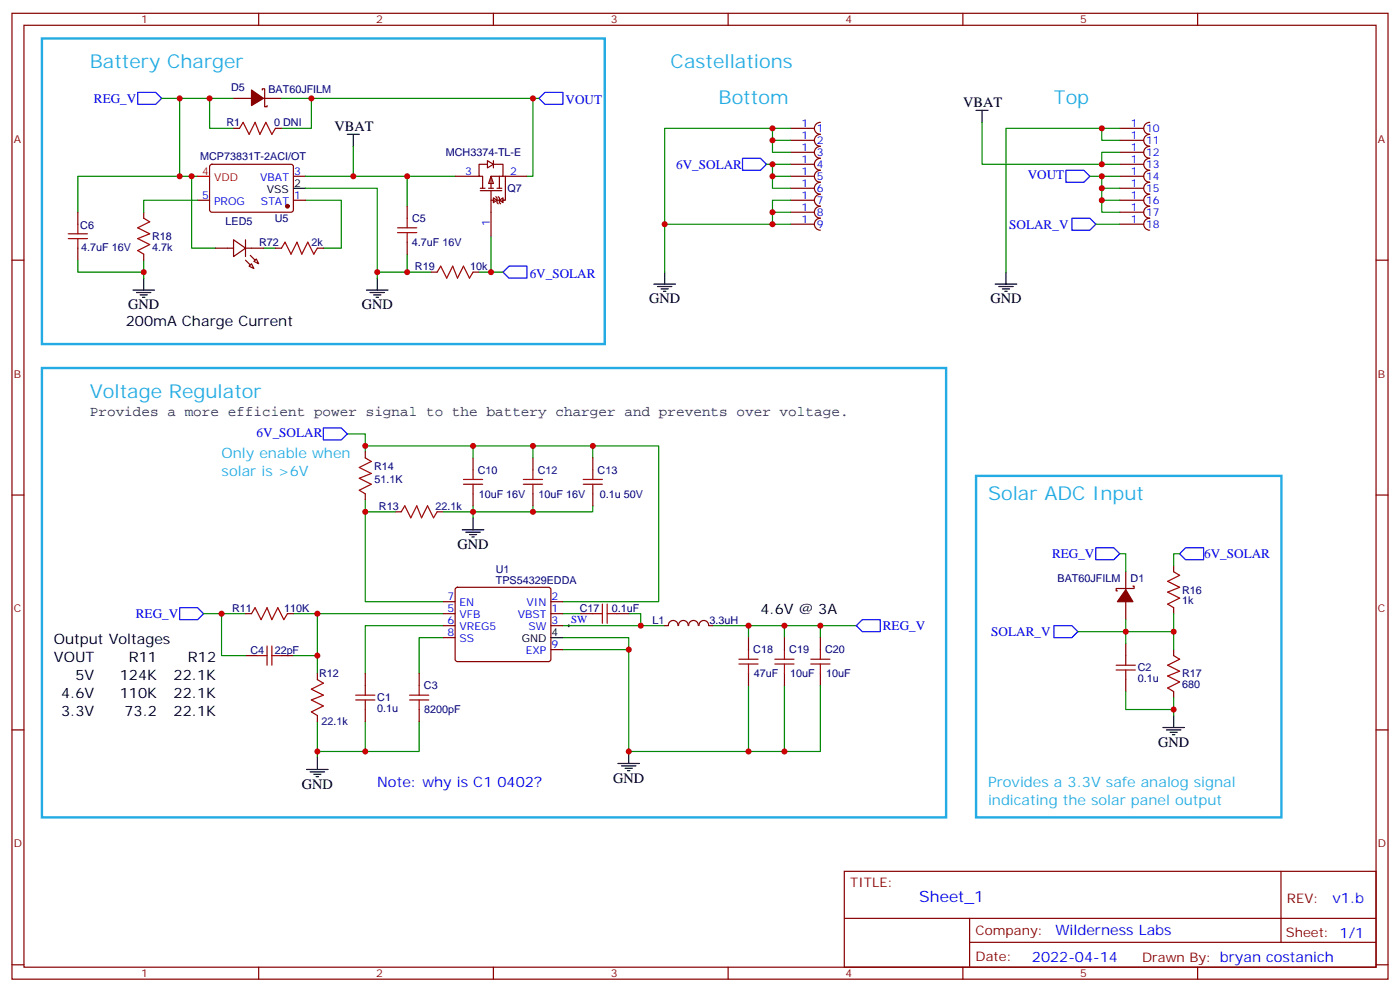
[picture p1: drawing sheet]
<svg xmlns="http://www.w3.org/2000/svg" width="412mm" height="292mm" viewBox="0 0 412 292" stroke-linecap="round" stroke-linejoin="round" font-family="sans-serif">
<g fill="none" stroke="#870000" stroke-width=".35">
<path d="M3.5 3.9h405.4v284.4h-405.4zM7.1 7.4h398.2v277.3h-398.2zM76.2 3.9v3.5M145.3 3.9v3.5M214.5 3.9v3.5M283.6 3.9v3.5M352.8 3.9v3.5M68.8 37.8h1.8M68.8 29h5.3M77.3 26.5v-.4h.7v5.3h.7v-.3M77.6 29h5.3M81.1 37.8h1.8"/>
<path d="M58.2 58.9h3.5M62 48.6l.4-.2h23.6l.4 .7v12.9l-.7 .5-23.5-.1-.5-.6v-12.7zM86.4 58.9h3.6M86.4 51.9h3.6M3.5 76.6h3.6M22.9 62.5v3.5M22.9 73.1v3.5M42.3 62.5v1.7M42.3 74.8v1.8M63.5 73.1h5.3M68.8 70.6l3.5 2.5-3.5 2.4zM72.3 73.1h5.3"/>
<path d="M72.3 70.6v4.9M73.4 78.4l.7-.8 .7 1.5zM74.8 76.9l.7-.7 .7 1.4zM81.1 73.1h1.8M93.5 73.1h1.7M119.9 60.7v3.5M119.9 71.3v3.5M405.3 76.6h3.6M107.6 133v1.8M139.3 134.8v3.5M157 134.8v3.5M3.5 145.7h3.6"/>
<path d="M107.6 145.4v1.7M116.4 150.7h1.8M128.8 150.7h1.7M139.3 145.4v3.5M157 145.4v3.5M405.3 145.7h3.6M130.5 177.1h3.6M134.3 173.1l.5-.2h26.8l.5 .2 .2 .5v20.5l-.3 .5-.4 .2h-26.8l-.5-.3-.2-.4v-20.5zM162.3 177.1h3.5M331.6 168.3v5.3M331.6 177.1v5.3M333.7 172.5h.4v.7h-5.3v.8h.3"/>
<path d="M345.7 166.5v1.8M345.7 178.9v1.8M72.3 193h3.5M72.3 180.7h1.8M82.9 193h3.5M84.7 180.7h1.7M93.5 198.3v1.8M123.5 198.3v3.5M130.5 184.2h3.6M130.5 180.7h3.6M130.5 187.7h3.6M162.3 184.2h3.5"/>
<path d="M162.3 180.7h3.5M162.3 191.2h3.5M171.1 180.7h3.5M181.7 180.7h3.5M195.8 184.2h1M196.9 184.2a1.41 1.41 0 0 1 1.4-1.5 1.41 1.41 0 0 1 1.4 1.5M199.9 184.2a1.41 1.41 0 0 1 1.4-1.5 1.41 1.41 0 0 1 1.4 1.5M202.9 184.2a1.41 1.41 0 0 1 1.4-1.5 1.41 1.41 0 0 1 1.4 1.5M205.9 184.2a1.41 1.41 0 0 1 1.4-1.5 1.41 1.41 0 0 1 1.4 1.5M208.8 184.2h1.1M220.5 187.7v3.5M220.5 198.3v3.5"/>
<path d="M231.1 187.7v3.5M231.1 198.3v3.5M241.7 187.7v3.5M241.7 198.3v3.5M331.6 189.5v3.5M345.7 191.2v1.8M3.5 214.9h3.6M93.5 210.6v1.8M123.5 208.9v3.5M331.6 200.1v3.5M345.7 203.6v1.8M405.3 214.9h3.6"/>
<path d="M248.7 256.5h156.6v28.2h-156.6zM377.3 256.5v20.9M248.7 270.4h156.5M285.6 277.4h119.6M285.6 270.4v14.1M3.5 284h3.6M76.2 284.7v3.6M145.3 284.7v3.6M214.5 284.7v3.6M283.6 284.7v3.6M352.8 284.7v3.6M405.3 284h3.6"/>
</g>
<path d="M40.6 27.2h5.3l1.7 1.8-1.7 1.7h-5.3zM158.7 29l1.8-1.8h5.3v3.5h-5.3zM314 50.1h5.3l1.7 1.8-1.7 1.8h-5.3zM315.7 64.2h5.3l1.8 1.8-1.8 1.8h-5.3zM148.2 80.1l1.7-1.7h5.3v3.5h-5.3zM95.2 126h5.3l1.8 1.7-1.8 1.8h-5.3zM52.9 178.9h5.3l1.8 1.8-1.8 1.7h-5.3zM322.8 161.3h5.3l1.7 1.7-1.7 1.8h-5.3zM347.5 163l1.7-1.7h5.3v3.5h-5.3zM254 182.4h5.3v3.5h-5.3l-1.8-1.7zM310.4 184.2h5.3l1.8 1.7-1.8 1.8h-5.3z" fill="none" stroke="#00f" stroke-width=".35"/>
<g fill="none" stroke="#008700" stroke-width=".35">
<path d="M47.6 29h21.2M52.9 29v22.9h5.3M61.7 29v8.8h7.1M82.9 29h75.8M91.7 29v8.8h-8.8M157 29v22.9h-1.8M52.9 51.9h-30v10.6M56.4 51.9v21.2h7.1M58.2 58.9h-15.9v3.6M90 58.9h10.5v14.2h-5.3M90 55.4h21.1v26.5M104.1 43.1v8.8h-14.1"/>
<path d="M119.9 51.9v8.8M22.9 76.6v3.5h19.4v1.8M42.3 76.6v3.5M77.6 73.1h3.5M119.9 74.8v5.3M144.6 69.5v10.6M102.3 127.7h5.3v5.3M107.6 131.3h31.7M139.3 131.3h54.7v45.8h-28.2M139.3 131.3v3.5M157 131.3v3.5M174.6 131.3v3.5"/>
<path d="M107.6 147.1v30h22.9M107.6 150.7h8.8M139.3 148.9v1.8h-8.8M157 148.9v1.8M174.6 148.9v1.8h-35.3v1.7M329.8 163h1.8v5.3M347.5 163h-1.8v3.5M60 180.7h12.3M65.3 180.7v12.3h7M86.4 193h7.1v5.3M86.4 180.7h44.1M93.5 180.7v12.3"/>
<path d="M130.5 187.7h-7v10.6M130.5 184.2h-22.9v14.1M165.8 187.7h19.4v33.5h56.5v-19.4M165.8 184.2h30M165.8 191.2h19.4M165.8 180.7h5.3M185.2 180.7h3.5v3.5M209.9 184.2h42.3M220.5 184.2v3.5M231.1 184.2v3.5M241.7 184.2v3.5M317.5 185.9h28.2"/>
<path d="M331.6 182.4v7.1M345.7 180.7v10.5M93.5 212.4v10.6M107.6 212.4v8.8M123.5 212.4v8.8h-30M220.5 201.8v19.4M231.1 201.8v19.4M331.6 203.6v5.3h14.1M345.7 205.4v5.2"/>
</g>
<g fill="#870000" stroke="#870000" stroke-width=".35">
<path d="M331.6 173.6l2.1 3.5h-4.6z"/>
<path d="M73.7 75.2l1.4 1.4z"/>
<path d="M72.3 76.6l1.4 1.4z"/>
<path d="M74.1 26.5l3.5 2.5-3.5 2.1z"/>
<circle cx="84.7" cy="60.7" r=".53"/>
</g>
<path d="M167.2 184.2h.7M167.6 183.8v.7" fill="none" stroke="#000" stroke-width=".29"/>
<g fill="none" stroke="#a10000" stroke-width=".35">
<path d="M70.6 37.8l1-1.8 1.8 3.5 1.7-3.5 1.5 3.5 1.7-3.5 1.8 3.5 1-1.7M20.1 70.2h5.7M20.1 68.8h5.7M22.9 66v2.8M22.9 70.2v2.9M42.3 64.2l1.8 1.1-3.5 1.8 3.5 1.7-3.5 1.4 3.5 1.8-3.5 1.8 1.7 1M82.9 73.1l1.1-1.8 1.7 3.5 1.8-3.5 1.4 3.5 1.8-3.5 1.7 3.5 1.1-1.7M117.1 67.1h5.7M117.1 68.5h5.7M119.9 64.2v2.9M119.9 68.5v2.8M107.6 134.8l1.8 1.1-3.6 1.7 3.6 1.8-3.6 1.4 3.6 1.8-3.6 1.7 1.8 1.1"/>
<path d="M139.3 138.3v2.8M157 138.3v2.8M118.2 150.7l1-1.8 1.8 3.5 1.8-3.5 1.4 3.5 1.7-3.5 1.8 3.5 1.1-1.7M136.5 142.6h5.7M136.5 141.1h5.7M139.3 142.6v2.8M154.2 142.6h5.6M154.2 141.1h5.6M157 142.6v2.8M177.4 177.8v5.7M178.9 177.8v5.7M345.7 168.3l1.8 1.1-3.5 1.7 3.5 1.8-3.5 1.4 3.5 1.8-3.5 1.7 1.7 1.1"/>
<path d="M74.1 180.7l1-1.8 1.8 3.5 1.8-3.5 1.4 3.5 1.7-3.5 1.8 3.5 1.1-1.7M75.8 193h2.9M78.7 190.2v5.6M80.1 193h2.8M80.1 190.2v5.6M174.6 180.7h2.8M178.9 180.7h2.8M217.7 195.5h5.6M217.7 194.1h5.6M220.5 191.2v2.9M220.5 195.5v2.8M228.2 195.5h5.7"/>
<path d="M228.2 194.1h5.7M231.1 191.2v2.9M231.1 195.5v2.8M238.8 195.5h5.7M238.8 194.1h5.7M241.7 191.2v2.9M241.7 195.5v2.8M328.8 197.2h5.6M328.8 195.8h5.6M331.6 193v2.8M331.6 197.2v2.9M345.7 193l1.8 1.1-3.5 1.7 3.5 1.8-3.5 1.4 3.5 1.8-3.5 1.7 1.7 1.1"/>
<path d="M93.5 200.1l1.7 1-3.5 1.8 3.5 1.7-3.5 1.5 3.5 1.7-3.5 1.8 1.8 1M120.6 206.1h5.7M120.6 204.6h5.7M123.5 201.8v2.8M123.5 206.1v2.8"/>
</g>
<path d="M12.3 11.3h165.9v90h-165.9zM12.3 108.3h266.4v132.3h-266.4zM287.5 140.1h90v100.5h-90z" fill="none" stroke="#24abe3" stroke-width=".71"/>
<g fill="none" stroke="#000" stroke-width=".35">
<path d="M102.3 39.5h3.5M104.1 39.5v3.6M287.5 32.5h3.5M289.3 32.5v3.5M86.4 55.4h3.6M39.2 85.4h6.3M40.2 86.1h4.2M41.3 86.8h2.1M42 87.5h.7M42.3 81.9v3.5M107.9 85.4h6.4M109 86.1h4.2"/>
<path d="M110.1 86.8h2.1M110.8 87.5h.7M111.1 81.9v3.5M136.2 156h6.3M137.2 156.7h4.3M138.3 157.4h2.1M139 158.1h.7M139.3 152.4v3.6M162.3 187.7h3.5M342.5 214.2h6.4M343.6 214.9h4.2M344.7 215.6h2.1"/>
<path d="M345.4 216.3h.7M345.7 210.6v3.6M90.3 226.5h6.4M91.4 227.2h4.2M92.4 227.9h2.1M93.1 228.6h.7M93.5 223v3.5M182 224.8h6.4M183.1 225.5h4.2M184.1 226.2h2.2M184.9 226.9h.7M185.2 221.2v3.6"/>
</g>
<path d="M58.2 51.9h3.5" fill="none" stroke="#f00" stroke-width=".35"/>
<g fill="#fff" stroke="#870000" stroke-width=".35">
<path d="M144.6 51.9l.7 2.1h-1.4z"/>
<path d="M143.6 47.3l1.7 1.1-1.7 1z"/>
<path d="M145.3 58.2l1.1 .7-1.1 .8z"/>
<path d="M147.1 58.9l1.1-.7v1.5z"/>
</g>
<g fill="none" stroke="#870000" stroke-width=".35">
<path d="M232.8 37.8h7.1M241.7 36a1.76 1.76 0 0 0-1.8 1.8 1.76 1.76 0 0 0 1.8 1.7M241.7 39.5a1.76 1.76 0 0 0-1.8 1.8 1.76 1.76 0 0 0 1.8 1.8M329.8 37.8h7.1M338.7 36a1.76 1.76 0 0 0-1.8 1.8 1.76 1.76 0 0 0 1.8 1.7 1.76 1.76 0 0 0-1.8 1.8 1.76 1.76 0 0 0 1.8 1.8 1.76 1.76 0 0 0-1.8 1.7 1.76 1.76 0 0 0 1.8 1.8 1.76 1.76 0 0 0-1.8 1.8 1.76 1.76 0 0 0 1.8 1.7 1.76 1.76 0 0 0-1.8 1.8 1.76 1.76 0 0 0 1.8 1.8 1.76 1.76 0 0 0-1.8 1.7 1.76 1.76 0 0 0 1.8 1.8 1.76 1.76 0 0 0-1.8 1.7 1.76 1.76 0 0 0 1.8 1.8 1.76 1.76 0 0 0-1.8 1.8 1.76 1.76 0 0 0 1.8 1.7 1.76 1.76 0 0 0-1.8 1.8 1.76 1.76 0 0 0 1.8 1.8M134.1 51.9h7M141.5 56.1h6.3M141.5 55.4h1.4M143.6 48.4h-2.5v3.5h1.1v3.5M143.9 55.4h1.4M144.6 56.1v13.4M144.6 58.9h1.1"/>
<path d="M145.3 48.4h2.9v3.5h-3.6v3.5M145.3 47.3v2.1M146 57.9l.4 .3v1.5l.4 .3M146.4 55.4h1.4M146.4 58.9h.7M146.8 57.9l.3 .3v1.5l.4 .3M147.1 51.9v3.5M148.2 58.9h.3M148.2 51.9h7M148.9 51.9v7h-1.1M232.8 55.4h7.1M232.8 58.9h7.1"/>
<path d="M232.8 51.9h7.1M232.8 48.4h7.1M232.8 41.3h7.1M232.8 44.8h7.1M241.7 53.7a1.76 1.76 0 0 0-1.8 1.7 1.76 1.76 0 0 0 1.8 1.8M241.7 50.1a1.76 1.76 0 0 0-1.8 1.8 1.76 1.76 0 0 0 1.8 1.8M241.7 46.6a1.76 1.76 0 0 0-1.8 1.8 1.76 1.76 0 0 0 1.8 1.7M241.7 43.1a1.76 1.76 0 0 0-1.8 1.7 1.76 1.76 0 0 0 1.8 1.8M241.7 57.2a1.76 1.76 0 0 0-1.8 1.7 1.76 1.76 0 0 0 1.8 1.8M329.8 55.4h7.1M329.8 58.9h7.1M329.8 51.9h7.1"/>
<path d="M329.8 48.4h7.1M329.8 41.3h7.1M329.8 44.8h7.1M232.8 66h7.1M232.8 62.5h7.1M241.7 60.7a1.76 1.76 0 0 0-1.8 1.8 1.76 1.76 0 0 0 1.8 1.7M241.7 64.2a1.76 1.76 0 0 0-1.8 1.8 1.76 1.76 0 0 0 1.8 1.8M329.8 66h7.1M329.8 62.5h7.1M127 80.1h1.8M139.3 80.1h1.8M174.6 134.8v3.5"/>
<path d="M174.6 145.4v3.5M107.6 198.3v3.5M107.6 208.9v3.5"/>
</g>
<path d="M128.8 80.1l1-1.7 1.8 3.5 1.7-3.5 1.5 3.5 1.7-3.5 1.8 3.5 1-1.8M174.6 138.3v2.8M171.8 142.6h5.6M171.8 141.1h5.6M174.6 142.6v2.8M104.8 206.1h5.6M104.8 204.6h5.6M107.6 201.8v2.8M107.6 206.1v2.8" fill="none" stroke="#a10000" stroke-width=".35"/>
<g fill="none" stroke="#008700" stroke-width=".35">
<path d="M227.5 37.8v7h5.3M232.8 37.8h-37v42.3M289.3 36v12.4h40.5M324.6 37.8v3.5h5.2M329.8 37.8h-33.5v42.3M104.1 51.9h30M225.8 48.4h7M227.5 48.4v7h5.3M227.5 51.9h5.3M227.5 41.3h5.3M232.8 58.9h-5.3v7.1M321 51.9h8.8"/>
<path d="M324.6 51.9v10.6h5.2M324.6 58.9h5.2M324.6 55.4h5.2M329.8 44.8h-5.2v3.6M195.8 66h37M227.5 62.5h5.3M322.8 66h7M111.1 80.1h15.9M141.1 80.1h7.1"/>
</g>
<path d="M218.7 46.6h5.3l1.8 1.8-1.8 1.7h-5.3z" fill="none" stroke="#00f" stroke-width=".35"/>
<path d="M192.6 83.6h6.4M193.7 84.3h4.2M194.7 85.1h2.1M195.4 85.8h.7M195.8 80.1v3.5M293.2 83.6h6.3M294.2 84.3h4.2M295.3 85.1h2.1M296 85.8h.7M296.3 80.1v3.5" fill="none" stroke="#000" stroke-width=".35"/>
<g fill="#c00">
<circle cx="107.6" cy="131.3" r=".88"/>
<circle cx="42.3" cy="80.1" r=".88"/>
<circle cx="56.4" cy="51.9" r=".88"/>
<circle cx="157" cy="29" r=".88"/>
<circle cx="93.5" cy="221.2" r=".88"/>
<circle cx="107.6" cy="221.2" r=".88"/>
<circle cx="61.7" cy="29" r=".88"/>
<circle cx="91.7" cy="29" r=".88"/>
<circle cx="111.1" cy="80.1" r=".88"/>
<circle cx="119.9" cy="51.9" r=".88"/>
<circle cx="119.9" cy="80.1" r=".88"/>
<circle cx="144.6" cy="80.1" r=".88"/>
<circle cx="65.3" cy="180.7" r=".88"/>
<circle cx="220.5" cy="184.2" r=".88"/>
<circle cx="231.1" cy="184.2" r=".88"/>
<circle cx="241.7" cy="184.2" r=".88"/>
<circle cx="220.5" cy="221.2" r=".88"/>
<circle cx="231.1" cy="221.2" r=".88"/>
<circle cx="185.2" cy="221.2" r=".88"/>
<circle cx="185.2" cy="191.2" r=".88"/>
<circle cx="188.7" cy="184.2" r=".88"/>
<circle cx="93.5" cy="193" r=".88"/>
<circle cx="93.5" cy="180.7" r=".88"/>
<circle cx="107.6" cy="150.7" r=".88"/>
<circle cx="157" cy="150.7" r=".88"/>
<circle cx="139.3" cy="150.7" r=".88"/>
<circle cx="174.6" cy="131.3" r=".88"/>
<circle cx="157" cy="131.3" r=".88"/>
<circle cx="139.3" cy="131.3" r=".88"/>
<circle cx="52.9" cy="51.9" r=".88"/>
<circle cx="52.9" cy="29" r=".88"/>
<circle cx="345.7" cy="185.9" r=".88"/>
<circle cx="331.6" cy="185.9" r=".88"/>
<circle cx="345.7" cy="208.9" r=".88"/>
<circle cx="104.1" cy="51.9" r=".88"/>
<circle cx="227.5" cy="48.4" r=".88"/>
<circle cx="227.5" cy="51.9" r=".88"/>
<circle cx="227.5" cy="37.8" r=".88"/>
<circle cx="227.5" cy="41.3" r=".88"/>
<circle cx="227.5" cy="66" r=".88"/>
<circle cx="227.5" cy="62.5" r=".88"/>
<circle cx="195.8" cy="66" r=".88"/>
<circle cx="324.6" cy="37.8" r=".88"/>
<circle cx="324.6" cy="48.4" r=".88"/>
<circle cx="324.6" cy="51.9" r=".88"/>
<circle cx="324.6" cy="58.9" r=".88"/>
<circle cx="324.6" cy="55.4" r=".88"/>
</g>
<g font-size="5.6" fill="#23abe3">
<text x="26.5" y="20.1">Battery Charger</text>
<text x="197.6" y="20.1">Castellations</text>
<text x="211.7" y="30.7">Bottom</text>
<text x="310.4" y="30.7">Top</text>
<text x="26.5" y="117.2">Voltage Regulator</text>
<text x="291" y="147.1">Solar ADC Input</text>
</g>
<text font-size="4.6" fill="#00f" x="270.8" y="265.5">Sheet_1</text>
<g font-size="4.2">
<text x="283.7" y="31.5">VBAT</text>
<text x="98.5" y="38.5">VBAT</text>
<text x="191.2" y="89.3">GND</text>
<text x="291.7" y="89.3">GND</text>
<text x="37" y="96">200mA Charge Current</text>
<text x="37.7" y="91.1">GND</text>
<text x="106.5" y="91.1">GND</text>
<text x="134.8" y="161.6">GND</text>
<text x="224" y="180.7">4.6V @ 3A</text>
<text x="15.9" y="189.5">Output Voltages</text>
<text x="15.9" y="194.8">VOUT</text>
<text x="38" y="194.8">R11</text>
<text x="55.4" y="194.8">R12</text>
<text x="22.2" y="200.1">5V</text>
<text x="35.3" y="200.1">124K</text>
<text x="51.2" y="200.1">22.1K</text>
<text x="18" y="205.4">4.6V</text>
<text x="35.3" y="205.4">110K</text>
<text x="51.2" y="205.4">22.1K</text>
<text x="18" y="210.6">3.3V</text>
<text x="36.7" y="210.6">73.2</text>
<text x="51.2" y="210.6">22.1K</text>
<text x="341.1" y="219.8">GND</text>
<text x="88.9" y="232.2">GND</text>
<text x="180.6" y="230.4">GND</text>
</g>
<text font-size="4.2" fill="#333" x="26.5" y="122.4">Provides a more efficient power signal to the battery charger and prevents over voltage.</text>
<g font-size="4.2" fill="#23abe3">
<text x="65.3" y="134.8">Only enable when</text>
<text x="65.3" y="140.1">solar is &gt;6V</text>
<text x="291" y="231.8">Provides a 3.3V safe analog signal</text>
<text x="291" y="237.1">indicating the solar panel output</text>
</g>
<g font-size="4.2" fill="#00f">
<text x="111.1" y="231.8">Note: why is C1 0402?</text>
<text x="392.5" y="265.8">v1.b</text>
<text x="310.9" y="275.3">Wilderness Labs</text>
<text x="304" y="283.1">2022-04-14</text>
</g>
<g font-size="3.9" fill="#00f">
<text x="27.7" y="30.3">REG_V</text>
<text x="166.6" y="30.7">VOUT</text>
<text x="199.2" y="49.6">6V_SOLAR</text>
<text x="302.7" y="52.7">VOUT</text>
<text x="297.3" y="67.3">SOLAR_V</text>
<text x="156" y="81.7">6V_SOLAR</text>
<text x="75.6" y="128.7">6V_SOLAR</text>
<text x="309.9" y="164.2">REG_V</text>
<text x="354.7" y="164.3">6V_SOLAR</text>
<text x="40" y="181.9">REG_V</text>
<text x="260.1" y="185.5">REG_V</text>
<text x="292" y="187.2">SOLAR_V</text>
</g>
<g font-size="3.9" fill="#800">
<text x="250.5" y="261.1">TITLE:</text>
<text x="379.1" y="265.8">REV:</text>
<text x="287.4" y="275.3">Company:</text>
<text x="378.7" y="275.9">Sheet: 1/1</text>
<text x="287.4" y="283">Date:</text>
<text x="336.4" y="283.1">Drawn By: bryan costanich</text>
</g>
<g font-size="3.2" fill="#800">
<text x="41.6" y="6.9">1</text>
<text x="110.8" y="6.9">2</text>
<text x="179.9" y="6.9">3</text>
<text x="249.1" y="6.9">4</text>
<text x="318.2" y="6.9">5</text>
<text x="4.1" y="42">A</text>
<text x="405.9" y="42">A</text>
<text x="4.1" y="111.2">B</text>
<text x="405.9" y="111.2">B</text>
<text x="4.1" y="180.3">C</text>
<text x="405.9" y="180.3">C</text>
<text x="4.1" y="249.4">D</text>
<text x="405.9" y="249.4">D</text>
<text x="41.6" y="287.7">1</text>
<text x="110.8" y="287.7">2</text>
<text x="179.9" y="287.7">3</text>
<text x="249.1" y="287.7">4</text>
<text x="318.2" y="287.7">5</text>
</g>
<g font-size="3.2" fill="#000080">
<text x="68.1" y="26.9">D5</text>
<text x="79.1" y="27.3">BAT60JFILM</text>
<text x="66.7" y="37.2">R1</text>
<text x="80.8" y="37.1">0 DNI</text>
<text x="59" y="47">MCP73831T-2ACI/OT</text>
<text x="131.3" y="46">MCH3374-TL-E</text>
<text x="149.5" y="56.6">Q7</text>
<text x="81" y="65.4">U5</text>
<text x="121.4" y="65.4">C5</text>
<text x="23.6" y="67.5">C6</text>
<text x="44.8" y="70.7">R18</text>
<text x="66.4" y="66.4">LED5</text>
<text x="23.9" y="73.8">4.7uF 16V</text>
<text x="44.8" y="73.9">4.7k</text>
<text x="76.4" y="72.4">R72</text>
<text x="91.7" y="72.4">2k</text>
<text x="121.3" y="72.4">4.7uF 16V</text>
<text x="122.2" y="79.5">R19</text>
<text x="138.5" y="79.5">10k</text>
<text x="110.2" y="138.4">R14</text>
<text x="110.3" y="142.3">51.1K</text>
<text x="140.8" y="139.4">C10</text>
<text x="158.4" y="139.4">C12</text>
<text x="176" y="139.5">C13</text>
<text x="141" y="146.5">10uF 16V</text>
<text x="158.7" y="146.5">10uF 16V</text>
<text x="176.7" y="146.5">0.1u 50V</text>
<text x="111.6" y="150.1">R13</text>
<text x="128.3" y="150.1">22.1k</text>
<text x="146.1" y="171.8">TPS54329EDDA</text>
<text x="146.1" y="168.7">U1</text>
<text x="311.5" y="171.2">BAT60JFILM</text>
<text x="333" y="171.2">D1</text>
<text x="348.2" y="177.9">1k</text>
<text x="348.2" y="174.7">R16</text>
<text x="68.4" y="180">R11</text>
<text x="83.8" y="180">110K</text>
<text x="170.8" y="180">C17</text>
<text x="180.2" y="180">0.1uF</text>
<text x="192.2" y="183.6">L1</text>
<text x="209" y="183.6">3.3uH</text>
<text x="73.7" y="192.4">C4</text>
<text x="80.9" y="192.4">22pF</text>
<text x="221.9" y="192.4">C18</text>
<text x="232.5" y="192.4">C19</text>
<text x="243.1" y="192.4">C20</text>
<text x="335.1" y="197.7">C2</text>
<text x="94" y="199.4">R12</text>
<text x="124.9" y="202.9">C3</text>
<text x="222" y="199.4">47uF</text>
<text x="232.7" y="199.4">10uF</text>
<text x="243.3" y="199.4">10uF</text>
<text x="335.1" y="200.9">0.1u</text>
<text x="348.2" y="202.6">680</text>
<text x="348.2" y="199.4">R17</text>
<text x="111.1" y="209.7">0.1u</text>
<text x="111.1" y="206.5">C1</text>
<text x="124.9" y="210">8200pF</text>
<text x="94.8" y="213.6">22.1k</text>
</g>
<g font-size="3.2" fill="#00f">
<text x="236.1" y="37.4">1</text>
<text x="236.1" y="41">1</text>
<text x="240.6" y="38.8">1</text>
<text x="333.1" y="37.4">1</text>
<text x="333.1" y="41">1</text>
<text x="337.6" y="38.8">10</text>
<text x="236.1" y="44.5">1</text>
<text x="240.6" y="42.4">2</text>
<text x="240.6" y="45.9">3</text>
<text x="333.1" y="44.5">1</text>
<text x="337.6" y="45.9">12</text>
<text x="337.6" y="42.4">11</text>
<text x="76.7" y="53.3">VBAT</text>
<text x="86.6" y="51.5">3</text>
<text x="137" y="51.5">3</text>
<text x="150.3" y="51.5">2</text>
<text x="236.1" y="51.5">1</text>
<text x="236.1" y="48">1</text>
<text x="240.6" y="53">5</text>
<text x="240.6" y="49.4">4</text>
<text x="333.1" y="51.5">1</text>
<text x="333.1" y="48">1</text>
<text x="337.6" y="53">14</text>
<text x="337.6" y="49.4">13</text>
<text x="59.5" y="58.6">5</text>
<text x="86.6" y="58.6">1</text>
<text x="236.1" y="55.1">1</text>
<text x="236.1" y="58.6">1</text>
<text x="240.6" y="56.5">6</text>
<text x="333.1" y="55.1">1</text>
<text x="333.1" y="58.6">1</text>
<text x="337.6" y="56.5">15</text>
<text x="63" y="60.4">PROG</text>
<text x="76.9" y="60.4">STAT</text>
<text x="236.1" y="62.1">1</text>
<text x="236.1" y="65.7">1</text>
<text x="240.6" y="60">7</text>
<text x="240.6" y="63.5">8</text>
<text x="333.1" y="65.7">1</text>
<text x="333.1" y="62.1">1</text>
<text x="337.6" y="63.5">17</text>
<text x="337.6" y="60">16</text>
<text x="144.3" y="66.6" transform="rotate(-90 144.3 66.6)">1</text>
<text x="240.6" y="67.1">9</text>
<text x="337.6" y="67.1">18</text>
<text x="131.9" y="176.8">7</text>
<text x="135.4" y="178.5">EN</text>
<text x="155.1" y="178.5">VIN</text>
<text x="162.5" y="176.8">2</text>
<text x="131.9" y="180.3">5</text>
<text x="131.9" y="183.8">6</text>
<text x="135.4" y="182.1">VFB</text>
<text x="135.4" y="185.6">VREG5</text>
<text x="152.5" y="182.1">VBST</text>
<text x="155.7" y="185.6">SW</text>
<text x="162.5" y="180.3">1</text>
<text x="162.5" y="183.8">3</text>
<text x="168.3" y="183.3">SW</text>
<text x="131.9" y="187.4">8</text>
<text x="135.4" y="189.1">SS</text>
<text x="162.5" y="190.9">9</text>
<text x="154.9" y="192.7">EXP</text>
</g>
<g font-size="3.2" fill="#f00">
<text x="59.5" y="51.5">4</text>
<text x="63" y="53.3">VDD</text>
</g>
<g font-size="3.2">
<text x="78.6" y="56.8">VSS</text>
<text x="86.6" y="55.1">2</text>
<text x="153.7" y="189.1">GND</text>
<text x="162.5" y="187.4">4</text>
</g>
</svg>
